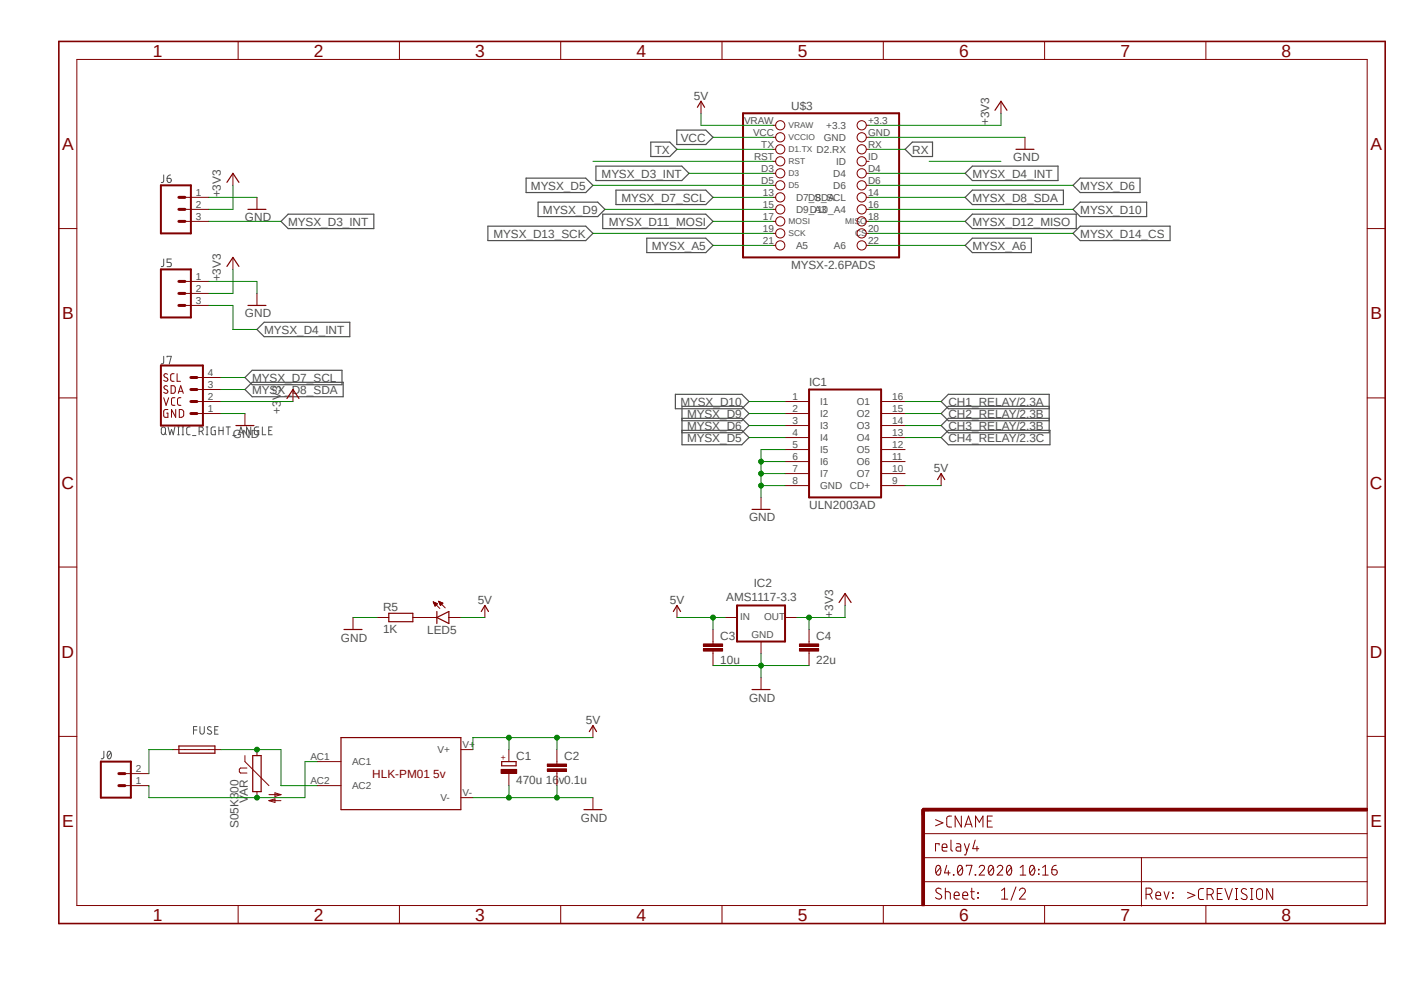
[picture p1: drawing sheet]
<svg xmlns="http://www.w3.org/2000/svg" width="297mm" height="210mm" viewBox="0 0 297 210" stroke-linecap="round" stroke-linejoin="round" font-family="sans-serif">
<path d="M12.1 8.4l281.3 187.3M293.4 8.4l-281.3 187.3" fill="none" stroke="#fff" stroke-width=".21"/>
<g fill="none" stroke="#505050" stroke-width=".21">
<path d="M34.6 37v1.4l-.5 .2M35.3 37.7h.6a.46 .46 0 0 1 .4 .5 .46 .46 0 0 1-.5 .4 .46 .46 0 0 1-.5-.4zM36.1 37a.72 .72 0 0 0-.8 .7M34.6 54.8v1.4l-.5 .2M36.2 54.8h-.9v.7h.6a.46 .46 0 0 1 .3 .4 .46 .46 0 0 1-.3 .5h-.6M34.6 75.4v1.2a.38 .38 0 0 1-.5 .4M35.3 75.5v-.1h.9l-.4 1.6M34.2 90.6l.1-.2a.44 .44 0 0 1 .7 .4v.7a.45 .45 0 0 1-.3 .4 .45 .45 0 0 1-.5-.2zM34.8 91.6l.4 .3M35.6 90.3l.3 1.6 .4-1.1 .4 1.1 .3-1.6M37.6 91.9h.3M37.6 90.3h.3"/>
<path d="M37.8 90.3v1.6M38.5 91.9h.4M38.5 90.3h.4M38.7 90.3v1.6M40.2 90.3l-.5 .1-.2 .3v1.1l.7 .1M40.7 92.1h.7M42.1 91.2h.4a.47 .47 0 0 0 .5-.4 .47 .47 0 0 0-.5-.5h-.4v1.6M42.6 91.2l.4 .7M43.6 91.9h.4M43.6 90.3h.4M43.8 90.3v1.6M45.6 90.3h-.6l-.3 .2v1.1l.1 .3h.8v-.8h-.3"/>
<path d="M46.3 91.1h.9M46.3 90.3v1.6M47.2 90.3v1.6M47.8 90.3h.9M48.3 90.3v1.6M49.2 92.1h.8M50.5 91.9l.5-1.6 .5 1.6M50.6 91.5h.8M53 90.3v1.6l-.8-1.6v1.6M54.7 90.3h-.5l-.4 .2v1.1l.2 .3h.7v-.8h-.3M55.5 90.3v1.6h.7M56.9 91.1h.5"/>
<path d="M57.6 90.3h-.7v1.6h.7M22 158.9v1.2l-.2 .3-.4 .1M22.9 158.9h.2a.93 .93 0 0 1 0 1.6 1.02 1.02 0 0 1-.2-1.6zM23.5 159.2l-.8 .9M40.9 154.4h.8M41.7 153.7h-.8v1.6M42.3 153.7v1.1a.47 .47 0 0 0 .5 .5 .47 .47 0 0 0 .4-.5v-1.1M44.7 153.8l-.2-.1a.39 .39 0 0 0-.5 .1 .39 .39 0 0 0-.1 .4l.8 .5v.4a.55 .55 0 0 1-.8 0M45.4 154.4h.6M46.1 153.7h-.7v1.6h.7"/>
</g>
<g fill="none" stroke="#505050" stroke-width=".25">
<path d="M111.3 37.7h12.6l1.5 1.5-1.5 1.5h-12.6zM126.1 35.1h18.1l1.6 1.6-1.6 1.5h-18.1zM137.7 30.1h4l1.5 1.5-1.5 1.5h-4zM143.2 27.5h6.1l1.5 1.5-1.5 1.6h-6.1zM191.5 31.6l1.5-1.5h4.3v3h-4.3zM204.2 36.7l1.5-1.6h18.1v3.1h-18.1zM227 39.2l1.5-1.5h12.7v3h-12.7zM61 45.3h18.1v3h-18.1l-1.6-1.5zM103.2 47.8h20.7l1.5 1.6-1.5 1.5h-20.7zM113.8 42.8h12.6l1.6 1.5-1.6 1.5h-12.6zM127.5 45.3h21.8l1.5 1.5-1.5 1.5h-21.8zM130.3 40.2h19l1.5 1.5-1.5 1.6h-19z"/>
<path d="M136.8 50.4h12.5l1.5 1.5-1.5 1.5h-12.5zM204.2 46.8l1.5-1.5h22v3h-22zM204.2 41.7l1.5-1.5h19.3v3.1h-19.3zM204.2 51.9l1.5-1.5h12.5v3h-12.5zM227 49.4l1.5-1.6h19v3.1h-19zM227 44.3l1.5-1.5h14.1v3h-14.1zM51.8 79.8l1.5-1.5h19v3.1h-19zM54.4 69.7l1.5-1.5h18.1v3h-18.1zM51.8 82.4l1.5-1.5h19.3v3h-19.3zM142.9 83.4h14l1.6 1.5-1.6 1.5h-14zM144.3 89h12.6l1.6-1.5-1.6-1.6h-12.6v8.2h12.6l1.6-1.6-1.6-1.5h-12.6M144.3 88.5h12.6l1.6 1.5-1.6 1.5h-12.6"/>
<path d="M199.1 92.5l1.5-1.5h21.5v3.1h-21.5zM222 86.4h-21.4l-1.5-1.5 1.5-1.5h21.4v8.1h-21.4l-1.5-1.5 1.5-1.5h21.4M222 85.9h-21.4l-1.5 1.6 1.5 1.5h21.4"/>
</g>
<path d="M195 171.2h.6v20.4h-.6z" fill-rule="evenodd" fill="#800000"/>
<path d="M195 171.2h.6v20.4h-.6z" fill="none" stroke="#800000" stroke-width=".21"/>
<path d="M195.2 170.9h94v.6h-94z" fill-rule="evenodd" fill="#800000"/>
<g fill="none" stroke="#800000" stroke-width=".21">
<path d="M16.3 12.6h272.9v178.9h-272.9zM50.4 8.8v3.8M84.5 8.8v3.8M118.6 8.8v3.8M152.7 8.8v3.8M186.9 8.8v3.8M221 8.8v3.8M255.1 8.8v3.8M148.3 21.4v2.6M163.5 26.5h.6M163.5 29h.6M163.5 31.6h.6"/>
<path d="M163.5 34.1h.6M163.5 36.7h.6M163.5 39.2h.6M183.3 26.5h.6M183.3 29h.6M183.3 31.6h.6M183.3 34.1h.6M183.3 36.7h.6M183.3 39.2h.6M211.8 21.4v2.6M216.8 29v2.6M12.4 48.3h3.9"/>
<path d="M163.5 41.7h.6M163.5 44.3h.6M163.5 46.8h.6M163.5 49.4h.6M163.5 51.9h.6M183.3 41.7h.6M183.3 44.3h.6M183.3 46.8h.6M183.3 49.4h.6M183.3 51.9h.6M289.2 48.3h3.8M12.4 84.2h3.9"/>
<path d="M166.1 84.9h5.1M166.1 87.5h5.1M166.1 90h5.1M166.1 92.5h5.1M166.1 95.1h5.1M166.1 97.6h5.1M186.4 84.9h5.1M186.4 87.5h5.1M186.4 90h5.1M186.4 92.5h5.1M186.4 95.1h5.1M186.4 97.6h5.1"/>
<path d="M289.2 84.2h3.8M12.4 119.9h3.9M161 105.2v2.5M166.1 100.2h5.1M166.1 102.7h5.1M186.4 100.2h5.1M186.4 102.7h5.1M199.1 100.2v2.5M289.2 119.9h3.8M150.8 135.7v.5M150.8 137.7v.5M153.4 130.6h2.5"/>
<path d="M161 135.7v2.5M166.1 130.6h2.5M178.8 125.5v2.6M12.4 155.7h3.9M36.6 158.5h10.1M51.8 159.8v1.3l5.1 5.1M54.4 158.5v1.3M97.5 158.5h2.5M125.4 153.5v2.5M161 143.3v2.5M289.2 155.7h3.8M52.2 162.4h-1.3l-.3 .3v.5l.3 .3h1.3"/>
<path d="M54.4 167.4v1.3M56.9 169.3h2.5M56.9 169.3l1.3-.3v.7zM56.9 168.1h2.5M58.2 167.7l1.2 .4-1.2 .3zM67.1 161.1h5M67.1 166.2h5M97.5 168.7h2.5M195.2 170.9h94v.6h-94zM195.3 176.3h93.9M197.9 173.4l1.6 .6-1.6 .7M198.7 178.7v-.3h-.8v1.6"/>
<path d="M199.3 179.2h1a.54 .54 0 0 0-.3-.7 .54 .54 0 0 0-.7 .5v.8l.4 .2h.6M201.2 177.7v1.9v.2l.3 .2M201.3 172.6h-.5l-.5 .2v1.6a.45 .45 0 0 0 .5 .5h.5M202.4 178.4l.7 .1 .1 .4v1.1h-.8a.46 .46 0 0 1-.2-.5 .46 .46 0 0 1 .4-.4h.6M203.4 172.6v2.3l-1.3-2.3v2.3M204 178.4l.6 1.6M204.1 174.9l.8-2.3 .8 2.3M204.3 174.3h1.1M205.1 178.4l-.8 2.4h-.3M206.3 177.7l-.5 1.8h1.3M206.4 174.9v-2.3l.8 1.3 .7-1.3v2.3M206.7 179v1"/>
<path d="M208.9 173.7h.8M209.9 172.6h-1v2.3h1M50.4 191.5v3.8M84.5 191.5v3.8M118.6 191.5v3.8M152.7 191.5v3.8M186.9 191.5v3.8M195.3 186.5h93.9M195.3 181.4h93.9M198.2 183.1l.3-.1a1.25 1.25 0 0 1 0 2.1h-.2l-.2-.3a1.82 1.82 0 0 1 .1-1.7zM199 183.5l-1 1.1M199.1 188a.6 .6 0 0 0-.8-.1 .6 .6 0 0 0-.3 .7l1 .6a.6 .6 0 0 1 0 .9 .6 .6 0 0 1-.9-.1l-.2-.2"/>
<path d="M200 188.6h.6l.4 .2v1.4M200 187.8v2.4M200.3 183l-.5 1.6h1.2M200.6 184.1v1M201.7 185l.1 .1zM201.8 189.4h1.1a.55 .55 0 0 0-.4-.8 .55 .55 0 0 0-.7 .5v.7l.3 .3 .8 .1M202.8 183.1l.5-.1a1.55 1.55 0 0 1 0 2.1h-.2a1.33 1.33 0 0 1-.3-2zM203.6 183.5l-1 1.1M203.7 189.4h1a.55 .55 0 0 0-.4-.8 .55 .55 0 0 0-.6 .5v.7l.2 .3 .8 .1M204.4 183.2v-.2h1.2l-.6 2.1M205.3 188.6h.8M205.6 187.8v2a.43 .43 0 0 0 .5 .4"/>
<path d="M206.3 185l.1 .1zM206.8 188.8l.2 .1zM206.8 189.8l.2 .1zM207.1 183.5a.57 .57 0 0 1 .8-.5 .57 .57 0 0 1 .2 .9l-1 1.2h1.2M209.3 183.1l.3-.1a1.2 1.2 0 0 1 0 2.1h-.1a1.52 1.52 0 0 1-.2-2zM210.1 183.5l-.9 1.1M210.9 183.5a.58 .58 0 0 1 .9-.5 .58 .58 0 0 1 .2 .9l-1.1 1.2h1.2M211.9 190.2h1.3M211.9 188.3l.6-.5v2.4M213.1 183.1l.4-.1a1.25 1.25 0 0 1 0 2.1h-.2a1.52 1.52 0 0 1-.2-2zM214 183.5l-1 1.1M214.9 187.6l-1 2.8"/>
<path d="M215.6 188.3a.63 .63 0 0 1 .9-.4 .63 .63 0 0 1 .2 .9l-1.1 1.4h1.3M215.8 185.1h1.2M215.8 183.5l.6-.5v2.1M218 183.1l.4-.1a1.2 1.2 0 0 1 0 2.1h-.2a1.52 1.52 0 0 1-.2-2zM218.8 183.5l-.9 1.1M219.7 183.9l.1 .1zM219.7 184.8l.1 .1zM220.6 185.1h1.1M220.6 183.5l.5-.5v2.1M221 191.5v3.8M222.5 183.9h.7a.58 .58 0 0 1 .5 .7 .58 .58 0 0 1-.6 .5 .58 .58 0 0 1-.6-.6zM223.4 183a.87 .87 0 0 0-.9 .9"/>
<path d="M241.5 181.4v10.2M242.4 189.1h.7a.66 .66 0 0 0 .6-.6 .66 .66 0 0 0-.6-.7h-.7v2.4M243.2 189.1l.6 1.1M244.5 189.4h1a.54 .54 0 0 0-.3-.8 .54 .54 0 0 0-.7 .5v.7l.2 .3 .8 .1M246.3 188.6l.5 1.6 .5-1.6M248 189.8l.2 .1zM248 188.8l.2 .1zM251.2 188.7l1.6 .7-1.6 .6M254.6 187.9h-.5l-.5 .3-.1 1.5a.51 .51 0 0 0 .6 .5h.5M255.1 191.5v3.8M255.4 189.2h.6a.66 .66 0 0 0 .7-.6 .66 .66 0 0 0-.7-.7h-.6v2.3M256.2 189.2l.5 1"/>
<path d="M257.5 189h.8M258.6 187.9h-1.1v2.3h1.1M259.1 187.9l.8 2.3 .8-2.3M261.3 190.2h.5M261.3 187.9h.5M261.6 187.9v2.3M263.7 188.1a.62 .62 0 0 0-.7-.2 .62 .62 0 0 0-.4 .6l.2 .4 .8 .4a.59 .59 0 0 1 .1 .9 .59 .59 0 0 1-.9-.1l-.2-.2M264.5 190.2h.5M264.5 187.9h.5M264.8 187.9v2.3M265.9 188.3a.65 .65 0 0 1 .7-.3 .65 .65 0 0 1 .5 .6v1a.64 .64 0 0 1-.7 .7 .64 .64 0 0 1-.6-.7zM269.2 187.9v2.3l-1.2-2.3v2.3"/>
<circle cx="165.1" cy="31.6" r=".98"/>
<circle cx="165.1" cy="29" r=".98"/>
<circle cx="165.1" cy="34.1" r=".98"/>
<circle cx="165.1" cy="26.5" r=".98"/>
<circle cx="165.1" cy="36.7" r=".98"/>
<circle cx="165.1" cy="39.2" r=".98"/>
<circle cx="182.3" cy="34.1" r=".98"/>
<circle cx="182.3" cy="26.5" r=".98"/>
<circle cx="182.3" cy="36.7" r=".98"/>
<circle cx="182.3" cy="29" r=".98"/>
<circle cx="182.3" cy="39.2" r=".98"/>
<circle cx="182.3" cy="31.6" r=".98"/>
<circle cx="165.1" cy="41.7" r=".98"/>
<circle cx="165.1" cy="49.4" r=".98"/>
<circle cx="165.1" cy="44.3" r=".98"/>
<circle cx="165.1" cy="46.8" r=".98"/>
<circle cx="165.1" cy="51.9" r=".98"/>
<circle cx="182.3" cy="51.9" r=".98"/>
<circle cx="182.3" cy="41.7" r=".98"/>
<circle cx="182.3" cy="49.4" r=".98"/>
<circle cx="182.3" cy="46.8" r=".98"/>
<circle cx="182.3" cy="44.3" r=".98"/>
</g>
<path d="M196.6 171.2h-1.3v1.3" fill="none" stroke="#800000" stroke-width=".64"/>
<path d="M12.4 8.8h280.6v186.5h-280.6z" fill="none" stroke="#800000" stroke-width=".34"/>
<path d="M147.5 22.7l.8-1.3 .8 1.3M210.5 23.3l1.3-1.9 1.2 1.9M214.9 31.6h3.8M159.1 107.7h3.8M198.3 101.4l.8-1.2 .8 1.2M177.5 127.4l1.3-1.9 1.2 1.9M37.8 157.8h7.7v1.5h-7.7zM53.5 159.8h1.7v7.6h-1.7zM72.1 156h25.4v15.2h-25.4zM124.7 154.7l.7-1.2 .8 1.2M159.1 145.8h3.8" fill="none" stroke="#800000" stroke-width=".25"/>
<path d="M157.2 24h33v30.4h-33zM171.2 82.4h15.2v22.8h-15.2zM155.9 128.1h10.2v7.6h-10.2z" fill="none" stroke="#800000" stroke-width=".42"/>
<path d="M148.8 137.2h4.1v.5h-4.1z" fill-rule="evenodd" fill="#800000"/>
<path d="M148.8 137.2h4.1v.5h-4.1z" fill="none" stroke="#800000" stroke-width=".21"/>
<path d="M148.8 136.2h4.1v.5h-4.1z" fill-rule="evenodd" fill="#800000"/>
<path d="M148.8 136.2h4.1v.5h-4.1zM150.8 133.1v2.6M150.8 138.2v2.6M171.2 135.7v.5M171.2 137.7v.5" fill="none" stroke="#800000" stroke-width=".21"/>
<path d="M169.1 137.2h4.1v.5h-4.1z" fill-rule="evenodd" fill="#800000"/>
<path d="M169.1 137.2h4.1v.5h-4.1z" fill="none" stroke="#800000" stroke-width=".21"/>
<path d="M169.1 136.2h4.1v.5h-4.1z" fill-rule="evenodd" fill="#800000"/>
<path d="M169.1 136.2h4.1v.5h-4.1zM171.2 133.1v2.6M171.2 138.2v2.6M117.8 161.1v.5M117.8 163.1v.5" fill="none" stroke="#800000" stroke-width=".21"/>
<path d="M115.8 162.6h4v.5h-4z" fill-rule="evenodd" fill="#800000"/>
<path d="M115.8 162.6h4v.5h-4z" fill="none" stroke="#800000" stroke-width=".21"/>
<path d="M115.8 161.6h4v.5h-4z" fill-rule="evenodd" fill="#800000"/>
<path d="M117.8 158.5v2.6M115.8 161.6h4v.5h-4zM117.8 163.6v2.6" fill="none" stroke="#800000" stroke-width=".21"/>
<path d="M106.1 161.1h3.1v.9h-3.1z" fill="none" stroke="#800000" stroke-width=".25"/>
<path d="M106 162.7h3.3v.9h-3.3z" fill-rule="evenodd" fill="#800000"/>
<g fill="none" stroke="#800000" stroke-width=".21">
<path d="M49.3 36.7v2.5M39.1 59.5h5.1M39.1 41.7h5.1M39.1 44.3h5.1M39.1 46.8h5.1M49.3 54.4v2.6M54.4 41.7v2.6M35.4 79.2l-.2-.2a.39 .39 0 0 0-.5 .2 .39 .39 0 0 0 .1 .5l.5 .3a.37 .37 0 0 1 .2 .4 .37 .37 0 0 1-.4 .2l-.5-.2M36.8 79l-.5 .1-.2 .3 .1 1.1 .6 .1M37.5 79v1.6h.7M39.1 62.1h5.1M39.1 64.6h5.1"/>
<path d="M41.7 79.8h5M54.4 62.1v2.5M34.6 84.1l.5 1.6 .6-1.6M35.4 81.7l-.2-.1a.39 .39 0 0 0-.5 .1 .39 .39 0 0 0 .1 .6l.5 .2a.37 .37 0 0 1 .2 .4 .37 .37 0 0 1-.4 .3l-.5-.2M35.5 86.6h-.5l-.3 .2-.1 1.1 .2 .3 .7 .1v-.9h-.2M36.2 81.6h.7l.1 .2a1.29 1.29 0 0 1-.1 1.3l-.7 .1zM37 84.1l-.6 .1-.1 .3v1.1l.7 .1M37.2 86.6v1.7l-.9-1.7v1.7M37.7 83.2l.5-1.6 .6 1.6M37.8 82.8h.9M37.9 86.6l.7 .1 .3 .4-.1 1-.4 .2h-.5zM38.3 84.1l-.5 .1-.3 .3 .1 1.1 .7 .1"/>
<path d="M41.7 87.5h5M41.7 84.9h5M41.7 82.4h5M51.8 87.5v2.5M62 82.4v2.5M74.7 130.6v2.5M79.8 130.6h2.5M87.3 130.6h5.1M91.7 127.3l1.3 1.4M91.7 127.3l.8 .4M91.7 127.3l.3 .9 .5-.5M91.7 127.3h.1"/>
<path d="M91.7 127.5h.4M91.7 127.4h.2M91.8 127.6h.5M91.8 127.7h.7M91.9 127.8h.6M91.9 127.8h.5M91.9 127.9h.4M92 128.1h.2M92 128.1h.1M92.8 127.2l1.4 1.4M92.8 127.2l.9 .4-.5 .5M92.8 127.2l.4 .9"/>
<path d="M92.8 127.3h.2M92.9 127.3h.3M92.9 127.4h.5M93 127.5h.6M93 127.6h.7M93 127.8h.5M93 127.7h.6M93.1 127.8h.3M93.1 127.9h.2M93.2 128.1h.1M95 130.6h2.5M102.6 128.1v2.5"/>
<path d="M143.2 128.1v2.5M107.7 158.5v2.6M26.4 163.6h5.1M26.4 166.2h5.1M106 162.7h3.3v.9h-3.3zM107.7 163.6v2.6M125.4 168.7v2.5"/>
</g>
<g fill="none" stroke="#800000" stroke-width=".25">
<path d="M48 38.6l1.3-1.9 1.2 1.9M48 56.3l1.3-1.9 1.2 1.9M52.5 44.3h3.8M52.5 64.6h3.8M49.9 90h3.8M60.7 84.3l1.3-1.9 1.2 1.9M72.8 133.1h3.8M82.3 129.7h5v1.8h-5zM92.4 130.6l2.6-1.3v2.6zM92.4 129.3v2.6M101.8 129.3l.8-1.2 .7 1.2M142.5 129.3l.7-1.2 .8 1.2"/>
<path d="M123.5 171.2h3.8"/>
</g>
<path d="M34 39.2h6.4v10.2h-6.4zM34 57h6.4v10.1h-6.4zM34 77.3h8.9v12.7h-8.9zM21.3 161.1h6.4v7.6h-6.4z" fill="none" stroke="#800000" stroke-width=".42"/>
<path d="M37.8 59.5h1.3M37.8 44.3h1.3M37.8 41.7h1.3M37.8 46.8h1.3M37.8 62.1h1.3M37.8 64.6h1.3M40.4 79.8h1.3M40.4 82.4h1.3M40.4 84.9h1.3M40.4 87.5h1.3M25.1 166.2h1.3M25.1 163.6h1.3" fill="none" stroke="#800000" stroke-width=".64"/>
<path d="M183.9 29h32.9M161 102.7h5.1M166.1 100.2h-5.1v5" fill="none" stroke="#008000" stroke-width=".21"/>
<circle cx="161" cy="102.7" r=".51" fill="#008000"/>
<g fill="none" stroke="#008000" stroke-width=".21">
<path d="M166.1 97.6h-5.1v2.6"/>
<circle cx="161" cy="102.7" r=".51"/>
</g>
<circle cx="161" cy="100.2" r=".51" fill="#008000"/>
<g fill="none" stroke="#008000" stroke-width=".21">
<path d="M166.1 95.1h-5.1v2.5"/>
<circle cx="161" cy="100.2" r=".51"/>
</g>
<circle cx="161" cy="97.6" r=".51" fill="#008000"/>
<g fill="none" stroke="#008000" stroke-width=".21">
<path d="M161 138.2v5.1M150.8 140.8h10.2"/>
<circle cx="161" cy="97.6" r=".51"/>
</g>
<circle cx="161" cy="140.8" r=".51" fill="#008000"/>
<g fill="none" stroke="#008000" stroke-width=".21">
<path d="M161 140.8h10.2M100 168.7h25.4M107.7 166.2v2.5"/>
<circle cx="161" cy="140.8" r=".51"/>
</g>
<circle cx="107.6" cy="168.7" r=".51" fill="#008000"/>
<g fill="none" stroke="#008000" stroke-width=".21">
<path d="M117.8 166.2v2.5"/>
<circle cx="107.6" cy="168.7" r=".51"/>
</g>
<circle cx="117.8" cy="168.7" r=".51" fill="#008000"/>
<g fill="none" stroke="#008000" stroke-width=".21">
<path d="M211.8 24v2.5h-27.9M44.2 41.7h10.2M44.2 59.5h10.2v2.6M46.7 87.5h5.1M74.7 130.6h5.1M171.2 130.6v2.5M178.8 128.1v2.5h-10.2"/>
<circle cx="117.8" cy="168.7" r=".51"/>
</g>
<circle cx="171.1" cy="130.6" r=".51" fill="#008000"/>
<g fill="none" stroke="#008000" stroke-width=".21">
<path d="M49.3 39.2v5.1h-5.1M125.4 39.2h38.1M125.4 34.1h38.1M143.2 31.6h20.3M145.8 36.7h17.7M148.3 24v2.5h15.2M150.8 29h12.7M183.9 31.6h7.6M183.9 36.7h20.3M196.6 34.1h15.2M44.2 46.8h15.2M49.3 57v5.1h-5.1"/>
<path d="M125.4 49.4h38.1M128 44.3h35.5M150.8 41.7h12.7M150.8 51.9h12.7M150.8 46.8h12.7M183.9 44.3h43.1M183.9 41.7h20.3M183.9 51.9h20.3M183.9 49.4h43.1M183.9 46.8h20.3M44.2 64.6h5.1v5.1h5.1M46.7 79.8h5.1"/>
<path d="M46.7 84.9h15.3M46.7 82.4h5.1M158.5 84.9h7.6M158.5 92.5h7.6M158.5 87.5h7.6M191.5 84.9h7.6M191.5 92.5h7.6M191.5 87.5h7.6M191.5 90h7.6M107.7 156v2.5M125.4 156h-25.4v2.5"/>
<circle cx="171.1" cy="130.6" r=".51"/>
</g>
<circle cx="107.6" cy="156" r=".51" fill="#008000"/>
<g fill="none" stroke="#008000" stroke-width=".21">
<path d="M117.8 156v2.5"/>
<circle cx="107.6" cy="156" r=".51"/>
</g>
<circle cx="117.8" cy="156" r=".51" fill="#008000"/>
<g fill="none" stroke="#008000" stroke-width=".21">
<path d="M191.5 102.7h7.6M143.2 130.6h10.2M150.8 130.6v2.5"/>
<circle cx="117.8" cy="156" r=".51"/>
</g>
<circle cx="150.8" cy="130.6" r=".51" fill="#008000"/>
<g fill="none" stroke="#008000" stroke-width=".21">
<path d="M183.9 39.2h43.1M158.5 90h7.6M97.5 130.6h5.1M31.5 166.2v2.5h33"/>
<circle cx="150.8" cy="130.6" r=".51"/>
</g>
<circle cx="54.4" cy="168.7" r=".51" fill="#008000"/>
<g fill="none" stroke="#008000" stroke-width=".21">
<path d="M46.7 158.5h12.7M67.1 161.1h-2.6v7.6"/>
<circle cx="54.4" cy="168.7" r=".51"/>
</g>
<circle cx="54.4" cy="158.5" r=".51" fill="#008000"/>
<g fill="none" stroke="#008000" stroke-width=".21">
<path d="M36.6 158.5h-5.1v5.1M59.4 158.5v7.7h7.7"/>
<circle cx="54.4" cy="158.5" r=".51"/>
</g>
<g font-size="3.7" fill="#800000">
<text x="32.3" y="12">1</text>
<text x="66.4" y="12">2</text>
<text x="100.5" y="12">3</text>
<text x="134.7" y="12">4</text>
<text x="168.8" y="12">5</text>
<text x="202.9" y="12">6</text>
<text x="237" y="12">7</text>
<text x="271.1" y="12">8</text>
<text x="13.1" y="31.7">A</text>
<text x="289.9" y="31.7">A</text>
<text x="13.1" y="67.6">B</text>
<text x="289.9" y="67.6">B</text>
<text x="13" y="103.4">C</text>
<text x="289.8" y="103.4">C</text>
<text x="13" y="139.1">D</text>
<text x="289.8" y="139.1">D</text>
<text x="13.1" y="175">E</text>
<text x="289.9" y="175">E</text>
<text x="32.3" y="194.7">1</text>
<text x="66.4" y="194.7">2</text>
<text x="100.5" y="194.7">3</text>
<text x="134.7" y="194.7">4</text>
<text x="168.8" y="194.7">5</text>
<text x="202.9" y="194.7">6</text>
<text x="237" y="194.7">7</text>
<text x="271.1" y="194.7">8</text>
</g>
<g font-size="2.5" fill="#505050">
<text x="146.8" y="21.2">5V</text>
<text x="167.3" y="23.3">U$3</text>
<text x="144" y="29.9">VCC</text>
<text x="209.3" y="26.5" transform="rotate(-90 209.3 26.5)">+3V3</text>
<text x="138.5" y="32.5">TX</text>
<text x="193" y="32.5">RX</text>
<text x="214.3" y="34.1">GND</text>
<text x="46.7" y="41.7" transform="rotate(-90 46.7 41.7)">+3V3</text>
<text x="112.3" y="40.1">MYSX_D5</text>
<text x="127.3" y="37.5">MYSX_D3_INT</text>
<text x="205.7" y="37.5">MYSX_D4_INT</text>
<text x="228.5" y="40.1">MYSX_D6</text>
<text x="51.8" y="46.8">GND</text>
<text x="61" y="47.7">MYSX_D3_INT</text>
<text x="114.9" y="45.2">MYSX_D9</text>
<text x="128.8" y="47.7">MYSX_D11_MOSI</text>
<text x="131.4" y="42.6">MYSX_D7_SCL</text>
<text x="205.7" y="42.6">MYSX_D8_SDA</text>
<text x="205.7" y="47.7">MYSX_D12_MISO</text>
<text x="228.5" y="45.2">MYSX_D10</text>
<text x="104.4" y="50.3">MYSX_D13_SCK</text>
<text x="137.9" y="52.8">MYSX_A5</text>
<text x="205.7" y="52.8">MYSX_A6</text>
<text x="228.5" y="50.3">MYSX_D14_CS</text>
<text x="46.7" y="59.5" transform="rotate(-90 46.7 59.5)">+3V3</text>
<text x="167.3" y="57">MYSX-2.6PADS</text>
<text x="51.8" y="67.1">GND</text>
<text x="55.9" y="70.6">MYSX_D4_INT</text>
<text x="53.3" y="80.7">MYSX_D7_SCL</text>
<text x="53.3" y="83.3">MYSX_D8_SDA</text>
<text x="171.2" y="81.6">IC1</text>
<text x="59.4" y="87.5" transform="rotate(-90 59.4 87.5)">+3V3</text>
<text x="143.9" y="85.8">MYSX_D10</text>
<text x="145.3" y="88.4">MYSX_D9</text>
<text x="200.6" y="85.8">CH1_RELAY/2.3A</text>
<text x="200.6" y="88.4">CH2_RELAY/2.3B</text>
<text x="49.3" y="92.5">GND</text>
<text x="145.3" y="93.4">MYSX_D5</text>
<text x="145.3" y="90.9">MYSX_D6</text>
<text x="200.6" y="90.9">CH3_RELAY/2.3B</text>
<text x="200.6" y="93.4">CH4_RELAY/2.3C</text>
<text x="197.6" y="99.9">5V</text>
<text x="171.2" y="107.7">ULN2003AD</text>
<text x="158.5" y="110.3">GND</text>
<text x="159.5" y="124.2">IC2</text>
<text x="81" y="129.1">R5</text>
<text x="101.1" y="127.8">5V</text>
<text x="141.7" y="127.8">5V</text>
<text x="153.6" y="127">AMS1117-3.3</text>
<text x="176.2" y="130.6" transform="rotate(-90 176.2 130.6)">+3V3</text>
<text x="72.1" y="135.7">GND</text>
<text x="81" y="133.9">1K</text>
<text x="90.4" y="134.2">LED5</text>
<text x="152.4" y="135.3">C3</text>
<text x="172.7" y="135.3">C4</text>
<text x="152.4" y="140.4">10u</text>
<text x="172.7" y="140.4">22u</text>
<text x="158.5" y="148.4">GND</text>
<text x="123.9" y="153.2">5V</text>
<text x="109.2" y="160.7">C1</text>
<text x="119.3" y="160.7">C2</text>
<text x="109.2" y="165.8">470u 16v0.1u</text>
<text x="52.4" y="169.8" transform="rotate(-90 52.4 169.8)">VAR</text>
<text x="122.9" y="173.8">GND</text>
<text x="50.4" y="175.2" transform="rotate(-90 50.4 175.2)">S05K300</text>
</g>
<text font-size="2.5" fill="#800000" x="78.7" y="164.6">HLK-PM01 5v</text>
<g font-size="2.1" fill="#505050">
<text x="157.4" y="26.2">VRAW</text>
<text x="159.3" y="28.7">VCC</text>
<text x="174.3" y="29.8">GND</text>
<text x="174.8" y="27.3">+3.3</text>
<text x="183.6" y="26.2">+3.3</text>
<text x="183.6" y="28.7">GND</text>
<text x="159.5" y="33.8">RST</text>
<text x="161" y="31.2">TX</text>
<text x="172.8" y="32.3">D2.RX</text>
<text x="176.9" y="34.9">ID</text>
<text x="183.6" y="31.2">RX</text>
<text x="183.6" y="33.8">ID</text>
<text x="41.4" y="41.4">1</text>
<text x="161" y="36.3">D3</text>
<text x="161" y="38.9">D5</text>
<text x="161.4" y="41.4">13</text>
<text x="176.3" y="37.4">D4</text>
<text x="176.3" y="40">D6</text>
<text x="183.6" y="36.3">D4</text>
<text x="183.6" y="38.9">D6</text>
<text x="183.6" y="41.4">14</text>
<text x="41.4" y="43.9">2</text>
<text x="41.4" y="46.5">3</text>
<text x="161.4" y="43.9">15</text>
<text x="161.4" y="46.5">17</text>
<text x="168.4" y="42.5">D7_SDA</text>
<text x="168.4" y="45">D9_A3</text>
<text x="171" y="42.5">D8_SCL</text>
<text x="171.3" y="45">D10_A4</text>
<text x="183.6" y="46.5">18</text>
<text x="183.6" y="43.9">16</text>
<text x="161.4" y="49">19</text>
<text x="161.4" y="51.6">21</text>
<text x="168.4" y="52.7">A5</text>
<text x="176.4" y="52.7">A6</text>
<text x="183.6" y="49">20</text>
<text x="183.6" y="51.6">22</text>
<text x="41.4" y="59.2">1</text>
<text x="41.4" y="61.7">2</text>
<text x="41.4" y="64.3">3</text>
<text x="44" y="82">3</text>
<text x="44" y="79.5">4</text>
<text x="44" y="87.1">1</text>
<text x="44" y="84.5">2</text>
<text x="167.6" y="84.5">1</text>
<text x="167.6" y="87.1">2</text>
<text x="167.6" y="89.6">3</text>
<text x="173.5" y="85.7">I1</text>
<text x="173.5" y="88.2">I2</text>
<text x="181.2" y="85.7">O1</text>
<text x="181.2" y="88.2">O2</text>
<text x="188.7" y="84.5">16</text>
<text x="188.7" y="87.1">15</text>
<text x="188.7" y="89.6">14</text>
<text x="167.6" y="92.2">4</text>
<text x="167.6" y="94.7">5</text>
<text x="173.5" y="90.8">I3</text>
<text x="173.5" y="93.3">I4</text>
<text x="173.5" y="95.8">I5</text>
<text x="181.2" y="90.8">O3</text>
<text x="181.2" y="93.3">O4</text>
<text x="181.2" y="95.8">O5</text>
<text x="188.7" y="92.2">13</text>
<text x="188.7" y="94.7">12</text>
<text x="167.6" y="97.2">6</text>
<text x="167.6" y="99.8">7</text>
<text x="173.5" y="98.4">I6</text>
<text x="173.5" y="100.9">I7</text>
<text x="181.2" y="98.4">O6</text>
<text x="181.2" y="100.9">O7</text>
<text x="188.7" y="97.2">11</text>
<text x="188.7" y="99.8">10</text>
<text x="167.6" y="102.3">8</text>
<text x="173.5" y="103.5">GND</text>
<text x="179.8" y="103.5">CD+</text>
<text x="188.7" y="102.3">9</text>
<text x="156.5" y="131.2">IN</text>
<text x="161.6" y="131.2">OUT</text>
<text x="159" y="134.9">GND</text>
<text x="65.7" y="160.7">AC1</text>
<text x="74.5" y="161.8">AC1</text>
<text x="92.5" y="159.3">V+</text>
<text x="97.9" y="158.2">V+</text>
<text x="28.7" y="163.2">2</text>
<text x="28.7" y="165.8">1</text>
<text x="65.7" y="165.8">AC2</text>
<text x="74.5" y="166.9">AC2</text>
<text x="93.2" y="169.5">V-</text>
<text x="97.9" y="168.3">V-</text>
</g>
<g font-size="1.8" fill="#505050">
<text x="166.8" y="27.1">VRAW</text>
<text x="166.8" y="29.7">VCCIO</text>
<text x="166.8" y="32.2">D1.TX</text>
<text x="166.8" y="34.8">RST</text>
<text x="166.8" y="37.3">D3</text>
<text x="166.8" y="39.8">D5</text>
<text x="166.8" y="47.5">MOSI</text>
<text x="178.8" y="47.5">MISO</text>
<text x="166.8" y="50">SCK</text>
<text x="180.9" y="50">CS</text>
</g>
<text font-size="1.8" fill="#800000" x="107.1" y="160.7" transform="rotate(-90 107.1 160.7)">+</text>
</svg>
